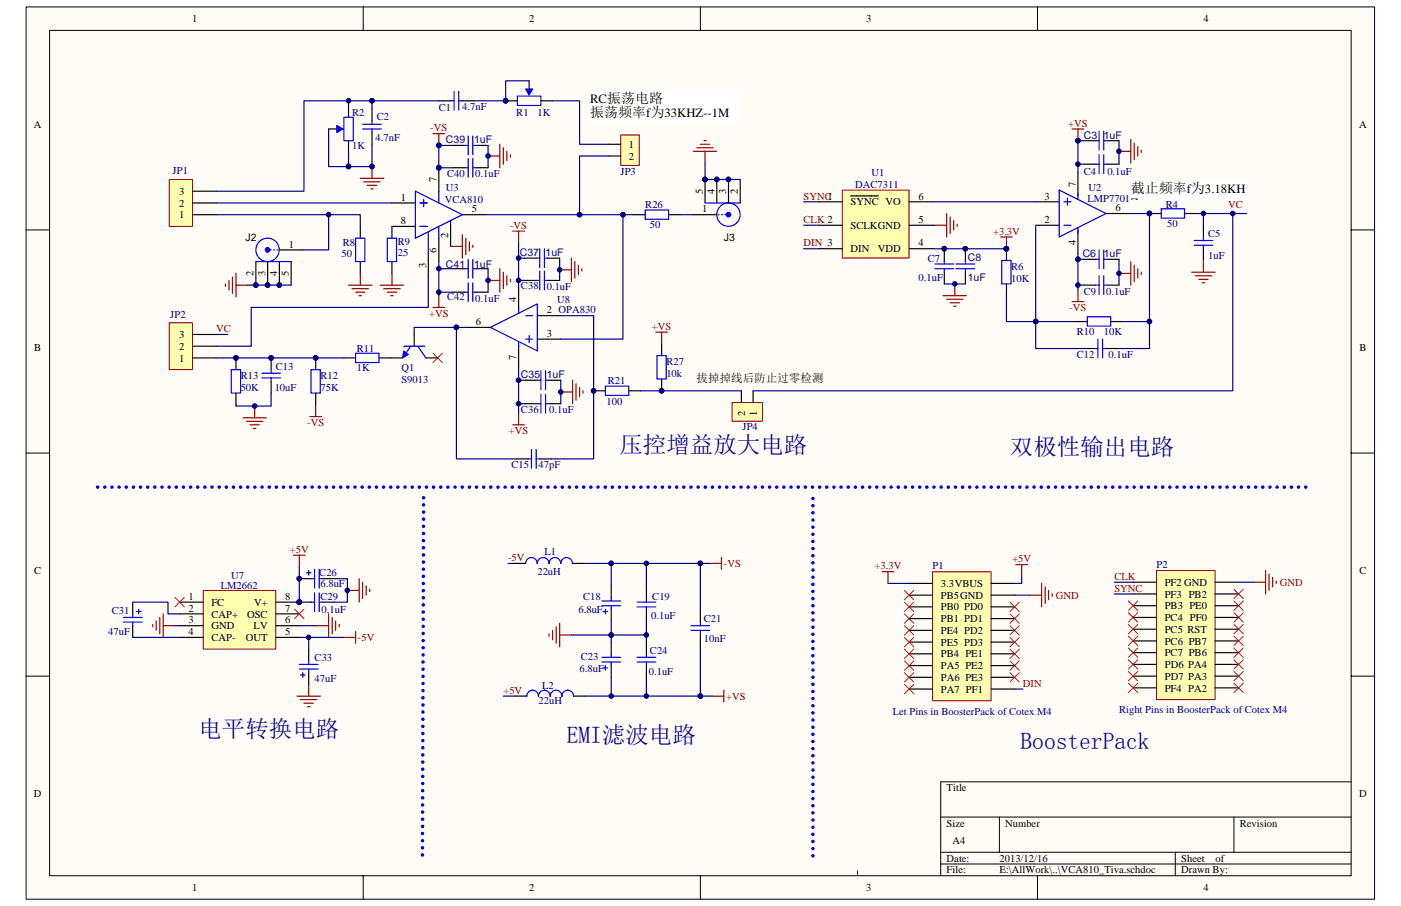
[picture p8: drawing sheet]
<svg xmlns="http://www.w3.org/2000/svg" width="432mm" height="279mm" viewBox="0 0 432 279" stroke-linecap="round" stroke-linejoin="round" font-family="sans-serif">
<path d="M8.1 2.2h415.6v275.1h-415.6z" fill="#fffcf8"/>
<path d="M8 2.1h415.7v275.2h-415.7z" fill="none" stroke="#000" stroke-width=".31"/>
<path d="M15.3 9.4h401.1v260.7h-401.1z" fill="#fffcf8"/>
<g fill="none" stroke="#000" stroke-width=".31">
<path d="M15.3 9.4h401.1v260.7h-401.1zM112 2.1v7.3M215.9 2.1v7.3M319.8 2.1v7.3M8 70.9h7.3M416.5 70.9h7.2M8 139.7h7.3M416.5 139.7h7.2M8 208.5h7.3M416.5 208.5h7.2M289.9 252h126.6M308 252v10.8"/>
<path d="M380.3 252v10.8M416.5 241.1h-126.6v29M112 270.1v7.2M215.9 270.1v7.2M289.9 262.8h126.6M289.9 266.4h126.6M319.8 270.1v7.2M362.2 262.8v7.3"/>
</g>
<path d="M291 76.7v3.6M310.2 76.7v3.6M291 83.9v3.7M310.2 87.6v3.6M331.5 99.2h3.6M342.3 99.2h3.7M106 110.4h3.6M116.8 110.4h3.6M159.1 141.5h3.6M166.3 141.5h3.6M40.9 185.7v3.6M40.9 193v3.6" fill="none" stroke="#000" stroke-width=".36"/>
<g fill="none" stroke="#00f" stroke-width=".36">
<path d="M288.1 81.4h5.8M288.1 82.9h5.8M291 80.3v1.1M291 82.9v1M308.7 80.3h2.9v7.2h-2.9zM335.1 97.7h7.2v2.9h-7.2zM109.6 108.9h7.2v2.9h-7.2zM163.8 138.6v5.8M165.2 138.6v5.8M162.7 141.5h1.1M165.2 141.5h1.1M38 190.4h5.8"/>
<path d="M38 191.9h5.8M40.9 189.3v1.1M40.9 191.9v1.1M42 188.6h1.5M42.7 187.9v1.4"/>
</g>
<g fill="none" stroke="#800000" stroke-width=".36">
<path d="M138.9 76h3.6M142.5 72.4v7.2M143.6 73.4v5.1M144.7 74.5v2.9M145.7 75.6v.7M288.1 69.5h3.7M291.8 65.8v7.3M292.8 66.9v5.1M293.9 68v2.9M295 69.1v.7M308.4 73.1h3.6M310.2 73.1v3.6"/>
<path d="M117.2 87.9h7.2M118.3 89h5M119.4 90.1h2.8M120.4 91.2h.8M120.8 84.3v3.6M90.4 171.2h3.6M92.2 171.2v3.6M47.1 192.6v.7M48.2 191.5v2.9M49.2 190.4v5.1M50.3 189.3v7.3M50.3 193h3.6"/>
<path d="M97.7 193h3.6M101.3 189.3v7.3M102.4 190.4v5.1M103.4 191.5v2.9M104.5 192.6v.7M106 196.6h3.6M109.6 194.8v3.6M91.5 214.7h7.2M92.6 215.8h5.1M93.7 216.9h2.9M94.8 217.9h.7M95.1 211.1v3.6"/>
</g>
<g fill="#000080" stroke="#000080" stroke-width=".31">
<circle cx="310.2" cy="76.7" r=".71"/>
<circle cx="291" cy="76.7" r=".71"/>
</g>
<path d="M62.7 182.1h22.3v18.1h-22.3z" fill="#ffffb0"/>
<path d="M62.6 182.1h22.4v18.1h-22.4z" fill="none" stroke="#800000" stroke-width=".31"/>
<path d="M55.4 185.7h7.2M55.4 189.3h7.2M55.4 193h7.2M55.4 196.6h7.2M85 185.7h7.2M85 189.3h7.2M85 193h7.2M85 196.6h7.2" fill="none" stroke="#000" stroke-width=".36"/>
<circle cx="92.2" cy="185.7" r=".71" fill="#000080" stroke="#000080" stroke-width=".31"/>
<path d="M53.9 184.3l2.9 2.9M56.8 184.3l-2.9 2.9M90.8 187.9l2.9 2.9M93.7 187.9l-2.9 2.9" fill="none" stroke="#f00" stroke-width=".31"/>
<path d="M52.2 99.6h7.1v14.4h-7.1z" fill="#ffffb0"/>
<path d="M52.2 99.5h7.1v14.5h-7.1z" fill="none" stroke="#800000" stroke-width=".31"/>
<path d="M59.4 110.4h7.2M59.4 106.8h7.2M59.4 103.1h7.2M92.2 178.5h3.7M99.5 178.5h3.6M92.2 185.7h3.7M99.5 185.7h3.6" fill="none" stroke="#000" stroke-width=".36"/>
<g fill="#000080" stroke="#000080" stroke-width=".31">
<circle cx="92.2" cy="185.7" r=".71"/>
<circle cx="92.2" cy="178.4" r=".71"/>
<circle cx="107" cy="182.1" r=".71"/>
</g>
<path d="M94.4 176.7h1.5M95.1 175.9v1.5M95.9 178.5h1M96.9 175.6v5.8M98.4 175.6v5.8M98.4 178.5h1.1M95.9 185.7h1M96.9 182.8v5.8M98.4 182.8v5.8M98.4 185.7h1.1" fill="none" stroke="#00f" stroke-width=".36"/>
<path d="M40.9 185.7h10.9v3.6h3.6M40.9 196.6h14.5" fill="none" stroke="#000080" stroke-width=".36"/>
<path d="M110.7 178.5v7.2M111.8 179.6v5M107.1 182.1h3.6M112.8 180.6v2.9M113.9 181.7v.7" fill="none" stroke="#800000" stroke-width=".36"/>
<path d="M52.2 55.4h7.1v14.4h-7.1z" fill="#ffffb0"/>
<path d="M52.2 55.4h7.1v14.4h-7.1z" fill="none" stroke="#800000" stroke-width=".31"/>
<path d="M59.4 59h7.2M59.4 66.2h7.2M59.4 62.6h7.2" fill="none" stroke="#000" stroke-width=".36"/>
<path d="M111 55h7.3M112.1 56.1h5.1M113.2 57.1h2.9M114.3 58.3h.7M114.7 51.4v3.6" fill="none" stroke="#800000" stroke-width=".36"/>
<circle cx="114.6" cy="51.3" r=".7" fill="#000080" stroke="#000080" stroke-width=".31"/>
<path d="M225.7 124.2h9.3v5.7h-9.3z" fill="#ffffb0"/>
<path d="M225.6 124.2h9.4v5.7h-9.4z" fill="none" stroke="#800000" stroke-width=".31"/>
<g fill="none" stroke="#000" stroke-width=".36">
<path d="M111 69.8v3.6M120.8 69.8v3.6M354.3 65.8h3.6M365.1 65.8h3.6M370.9 69.5v3.6M370.9 76.7v3.6M111 80.7v3.6M120.8 80.7v3.6M228.5 120.5v3.6M232.1 120.5v3.6M158.4 173.8h3.6M176.5 173.8h3.6"/>
<path d="M188.4 180.6v3.7M188.4 187.9v3.6M188.4 198v3.6M199.2 181v3.6M199.2 188.2v3.7M199.2 198v3.6M215.9 188.2v3.7M215.9 195.5v3.6M158.8 214.7h3.6M176.8 214.7h3.6M188.4 205.3v3.6M199.2 205.3v3.6"/>
</g>
<g fill="none" stroke="#00f" stroke-width=".36">
<path d="M109.6 73.4h2.9v7.3h-2.9zM119.4 73.4h2.8v7.3h-2.8zM357.9 64.4h7.2v2.9h-7.2zM368 74.2h5.8M368 75.6h5.8M370.9 73.1v1.1M370.9 75.6v1.1M162 173.8a1.78 1.78 0 0 1 1.8-1.9l.9 .3a1.81 1.81 0 0 1 .9 1.6 1.8 1.8 0 0 1 1.8-1.9l.9 .3a1.81 1.81 0 0 1 .9 1.6 1.79 1.79 0 0 1 1.8-1.9 1.79 1.79 0 0 1 1.8 1.9 1.79 1.79 0 0 1 1.9-1.9h-.1a1.81 1.81 0 0 1 1.8 1.9M185.5 186.8h5.8M185.5 185.3h5.8M185.9 188.6h1.4M186.6 187.9v1.4"/>
<path d="M188.4 184.3v1M188.4 186.8v1.1M196.3 185.7h5.8M196.3 187.2h5.8M199.2 184.6v1.1M199.2 187.2v1M213 193h5.7M213 194.4h5.7M215.9 191.9v1.1M215.9 194.4v1.1M173.2 214.7a1.79 1.79 0 0 0-1.8-1.8 1.79 1.79 0 0 0-1.8 1.8 1.82 1.82 0 0 0-1.8-1.8 1.8 1.8 0 0 0-1.8 1.8h-.1a1.82 1.82 0 0 0-1.7-1.8 1.79 1.79 0 0 0-1.8 1.8M176.8 214.7a1.81 1.81 0 0 0-1.8-1.8 1.8 1.8 0 0 0-1.8 1.8"/>
<path d="M185.5 204.2h5.8M185.5 202.7h5.8M185.9 206h1.4M186.6 205.3v1.4M188.4 201.6v1.1M188.4 204.2v1.1M196.3 202.7h5.8M196.3 204.2h5.8M199.2 201.6v1.1M199.2 204.2v1.1"/>
</g>
<g fill="none" stroke="#800000" stroke-width=".36">
<path d="M330.4 39.8h3.7M332.2 39.8v3.6M133.5 41.2h3.6M135.3 41.2v3.7M107.4 87.9h7.3M108.5 89h5.1M109.6 90.1h2.9M110.7 91.2h.7M111 84.3v3.6M133.5 94.8h3.6M135.3 91.2v3.6M290.7 91.2h7.2"/>
<path d="M291.8 92.3h5M292.8 93.4h2.9M293.9 94.4h.7M294.3 87.6v3.6M367.3 83.9h7.2M368.4 85h5M369.5 86.1h2.9M370.5 87.2h.8M370.9 80.3v3.6M218.7 173.8h3.7M222.4 171.9v3.7M169.2 195.5v.7"/>
<path d="M170.3 194.4v2.9M171.4 193.3v5.1M172.5 192.2v7.3M172.5 195.8h3.6M219.5 214.7h3.6M223.1 212.9v3.6"/>
</g>
<path d="M247.7 62.2h4.7M247.7 69.5h4.7M247.7 76.7h4.7M66.6 103.1h3.6" fill="none" stroke="#000080" stroke-width=".36"/>
<g fill="#000080" stroke="#000080" stroke-width=".31">
<circle cx="354.3" cy="65.8" r=".7"/>
<circle cx="135.2" cy="44.8" r=".71"/>
<circle cx="294.3" cy="87.6" r=".71"/>
<circle cx="332.2" cy="43.4" r=".71"/>
</g>
<path d="M130.6 153.5l-.4 112.2M250.5 263.9v-112.2" fill="none" stroke="#00f" stroke-width="1.1" stroke-dasharray="0 2.2"/>
<path d="M259.6 58.7h20.6v20.9h-20.6z" fill="#ffffb0"/>
<path d="M259.6 58.6h20.6v21h-20.6z" fill="none" stroke="#800000" stroke-width=".31"/>
<g fill="none" stroke="#000" stroke-width=".36">
<path d="M135.3 51.7v7.3M334.1 50.6h3.6M341.3 50.6h3.6M120.8 69.8h7.2M120.8 62.6h7.2M132 78.2v7.2M135.3 73.4v7.3M138.9 68.7v7.3M142.5 66.2h7.2M252.4 62.2h7.2M252.4 69.5h7.2M252.4 76.7h7.2"/>
<path d="M262.1 60.4h8.6M280.2 62.2h7.2M280.2 69.5h7.2M280.2 76.7h7.2M334.1 87.9h3.6M341.3 87.9h3.6M95.1 200.2v3.6M95.1 207.4v3.7"/>
</g>
<path d="M344.9 80v7.9M95.1 196.6v3.6" fill="none" stroke="#000080" stroke-width=".36"/>
<g fill="#000080" stroke="#000080" stroke-width=".31">
<circle cx="95.1" cy="196.5" r=".71"/>
<circle cx="344.9" cy="46.6" r=".7"/>
<circle cx="344.9" cy="84.3" r=".7"/>
<circle cx="135.2" cy="51.7" r=".71"/>
</g>
<g fill="none" stroke="#00f" stroke-width=".36">
<path d="M128 59l14.5 7.2-14.5 7.2zM135.3 59v3.6M337.7 50.6h1.1M338.8 47.7v5.8M340.2 50.6h1.1M340.2 47.7v5.8M129.5 69.8h2.1M129.5 62.6h2.1M130.6 61.5v2.2M132 71.6v6.6M135.3 69.8v3.6M138.9 68v.7"/>
<path d="M337.7 87.9h1.1M338.8 85v5.8M340.2 87.9h1.1M340.2 85v5.8M92.2 206.3h5.8M92.2 204.9h5.8M92.6 208.2h1.4M93.3 207.4v1.5M95.1 203.8v1.1M95.1 206.3v1.1"/>
</g>
<g fill="none" stroke="#800000" stroke-width=".36">
<path d="M213.7 46.7h7.2M214.8 45.6h5M215.9 44.5h2.8M216.9 43.4h.8M217.3 46.7v3.6M344.9 46.7h3.6M348.5 43v7.3M349.6 44.1v5.1M350.7 45.2v2.9M351.7 46.3v.7M69.5 87.6v.7M70.6 86.5v2.9"/>
<path d="M71.6 85.4v5.1M72.7 84.3v7.2M72.7 87.9h3.6M330.4 93h3.7M332.2 89.4v3.6M344.9 84.3h3.6M348.5 80.7v7.2M349.6 81.8v5M350.7 82.9v2.9M351.7 83.9v.8"/>
</g>
<path d="M181.9 28.2h45.5v9.4h-45.5z" fill="#fff"/>
<path d="M181.9 28.2h45.5v9.4h-45.5z" fill="none" stroke="#fff" stroke-width=".31"/>
<path d="M348.6 56.1h36v5.4h-36z" fill="#fff"/>
<path d="M348.5 56.1h36.1v5.4h-36.1z" fill="none" stroke="#fff" stroke-width=".31"/>
<g fill="none" stroke="#800000" stroke-width=".36">
<path d="M150.4 48.1h3.7M154.1 44.5v7.2M155.1 45.6v5M156.2 46.7v2.9M157.3 47.7v.8M158 71.3h3.6M159.8 71.3v3.6M176.1 79.6v7.2M172.5 83.2h3.6M177.2 80.7v5.1M178.3 81.8v2.9M179.3 82.9v.7"/>
<path d="M176.5 117.3v7.2M177.5 118.3v5.1M178.6 119.4v2.9M158 131h3.6M159.8 127.4v3.6M172.8 120.9h3.7M179.7 120.5v.7"/>
</g>
<g fill="none" stroke="#000" stroke-width=".36">
<path d="M114.7 33.6v3.6M135.3 31.1h3.6M142.5 31.1h3.6M114.7 40.9v3.6M139.6 51.7h3.6M139.6 44.9h3.6M146.8 51.7h3.6M146.8 44.9h3.6M217.3 55.4v7.2M220.9 55.4v7.2M224.5 55.4v7.2M228.1 55.4v7.2"/>
<path d="M332.2 53.2v7.2M334.1 43.4h3.6M341.3 43.4h3.6M86.1 77.1h7.2M161.6 79.6h3.6M168.9 79.6h3.6M195.3 66.2h3.6M206.1 66.2h3.6M213.7 66.2h7.2M297.5 76.7v3.6M319.2 62.2h7.3M319.2 69.5h7.3"/>
<path d="M332.2 70.9v7.3M334.1 80h3.6M340.9 65.8h7.2M341.3 80h3.6M78.9 80.7v7.2M82.5 80.7v7.2M86.1 80.7v7.2M89.7 80.7v7.2M139.6 90.1h3.6M139.6 82.9h3.6M146.8 90.1h3.6M146.8 82.9h3.6"/>
<path d="M161.6 86.5h3.6M168.9 86.5h3.6M297.5 83.9v3.7M162 117.3h3.6M169.2 117.3h3.6M203.9 106v3.7M203.9 116.9v3.6M333.7 107.5h3.6M340.9 107.5h3.6M162 124.5h3.6M169.2 124.5h3.6M183 120.5h3.6"/>
<path d="M193.8 120.5h3.6"/>
</g>
<g fill="none" stroke="#00f" stroke-width=".36">
<path d="M111.8 38.3h5.7M111.8 39.8h5.7M114.7 37.2v1.1M114.7 39.8v1.1M138.9 31.1h1.1M140 28.2v5.8M141.4 31.1h1.1M141.4 28.2v5.8M143.2 44.9h1.1M143.2 51.7h1.1M144.3 42v5.7M144.3 48.8v5.8"/>
<path d="M145.7 44.9h1.1M145.7 42v5.7M145.7 48.8v5.8M145.7 51.7h1.1M326.5 58.6l14.4 7.2-14.4 7.3zM332.2 59.7v1.8M337.7 43.4h1.1M338.8 40.5v5.8M340.2 43.4h1.1M340.2 40.5v5.8M83.2 77.1h.4M84.3 77.1h.4"/>
<path d="M85.4 77.1h.3M144.3 80v5.8M145.7 80v5.8M165.2 79.6h1.1M166.3 76.7v5.8M167.8 79.6h1.1M167.8 76.7v5.8M198.9 64.8h7.2v2.8h-7.2zM217.3 62.6h10.8M221.3 66.2h.3M222.4 66.2h.3M223.4 66.2h.4"/>
<path d="M327.9 69.5h2.2M327.9 62.2h2.2M329 61.1v2.2M332.2 70.2v1.8M337.7 80h1.1M338.8 77.1v5.8M340.2 80h1.1M340.2 77.1v5.8M78.9 80.7h10.8M143.2 82.9h1.1M143.2 90.1h1.1M144.3 87.2v5.8"/>
<path d="M145.7 82.9h1.1M145.7 87.2v5.8M145.7 90.1h1.1M165.2 86.5h1.1M166.3 83.6v5.8M167.8 83.6v5.8M167.8 86.5h1.1M294.6 82.9h5.8M294.6 81.4h5.8M297.5 80.3v1.1M297.5 82.9v1M165.6 117.3h1.1"/>
<path d="M166.7 114.4v5.8M168.1 117.3h1.1M168.1 114.4v5.8M186.6 119.1h7.2v2.8h-7.2zM202.5 109.7h2.8v7.2h-2.8zM337.3 107.5h1.1M338.4 104.6v5.8M339.8 107.5h1.1M339.8 104.6v5.8M165.6 124.5h1.1M166.7 121.6v5.8M168.1 121.6v5.8"/>
<path d="M168.1 124.5h1.1"/>
<circle cx="82.5" cy="77.1" r="3.6"/>
<circle cx="224.5" cy="66.2" r="3.6"/>
</g>
<g fill="#000080" stroke="#000080" stroke-width=".31">
<circle cx="172.8" cy="120.9" r=".7"/>
<circle cx="172.5" cy="83.2" r=".7"/>
<circle cx="150.4" cy="48.1" r=".71"/>
<circle cx="135.2" cy="51.7" r=".71"/>
<circle cx="135.2" cy="44.8" r=".71"/>
<circle cx="135.2" cy="82.8" r=".7"/>
<circle cx="135.2" cy="90.1" r=".71"/>
<circle cx="182.9" cy="120.5" r=".7"/>
<circle cx="203.9" cy="120.5" r=".71"/>
<circle cx="297.5" cy="76.7" r=".7"/>
<circle cx="224.5" cy="55.3" r=".7"/>
<circle cx="220.9" cy="55.3" r=".7"/>
<circle cx="217.3" cy="55.3" r=".7"/>
<circle cx="78.9" cy="87.9" r=".71"/>
<circle cx="82.5" cy="87.9" r=".71"/>
<circle cx="86.1" cy="87.9" r=".7"/>
<circle cx="332.2" cy="50.6" r=".71"/>
<circle cx="159.8" cy="86.5" r=".71"/>
<circle cx="199.2" cy="173.7" r=".7"/>
<circle cx="188.4" cy="214.7" r=".71"/>
<circle cx="199.2" cy="214.7" r=".71"/>
<circle cx="188.4" cy="173.7" r=".7"/>
</g>
<g fill="none" stroke="#000080" stroke-width=".36">
<path d="M139.6 44.9h-4.3v6.8h4.3M150.4 44.9v6.8M217.3 50.3v5.1h10.8M332.2 50.6h1.9M344.9 43.4v7.2M172.5 79.6v6.9M209.7 66.2h4M319.2 69.8v37.7h14.5M135.3 82.9h4.3M135.3 80.7v10.5M135.3 90.1h4.3M159.8 86.5h1.8"/>
<path d="M291 87.6h6.5M172.8 117.3v7.2M103.1 178.5h4v7.2h-4M156.6 173.8h1.8M180.1 173.8h8.3M199.2 173.8v7.2M53.9 193h1.5M92.2 196.6h13.8M188.4 191.5v6.5M199.2 191.9v6.1M155.1 214.7h3.6M188.4 208.9v5.8"/>
<path d="M199.2 208.9v5.8"/>
</g>
<g fill="#00f" stroke="#00f" stroke-width=".36">
<circle cx="224.5" cy="66.2" r=".7"/>
<circle cx="82.5" cy="77.1" r=".71"/>
</g>
<path d="M30.1 150.2h374.1" fill="none" stroke="#00f" stroke-width="1.1" stroke-dasharray="0 2.2"/>
<path d="M264.3 268.6v1.5" fill="none" stroke="#000080" stroke-width=".31" stroke-dasharray="1 1 1 1 1 1 1 1"/>
<path d="M264.3 268.6v1.5" fill="none" stroke="#00f" stroke-width=".31" stroke-dasharray="1 1 1 1 1 1 1 1"/>
<path d="M191.3 41.6h5.7v9.4h-5.7z" fill="#ffffb0"/>
<path d="M191.3 41.6h5.7v9.4h-5.7z" fill="none" stroke="#800000" stroke-width=".31"/>
<g fill="none" stroke="#000" stroke-width=".36">
<path d="M101.3 39.8h3.6M107.4 32.5v3.7M155.9 31.1h3.6M163.1 24.9v3.7M166.7 31.1h3.6M107.4 43.4v3.6M187.7 44.5h3.6M187.7 48.1h3.6M159.8 88.7v7.2M165.6 97.3h7.2M120.4 110.4h3.7M127.7 103.1v3.7"/>
<path d="M131.3 110.4h3.6M143.9 101h7.3M159.8 106.4v7.2M165.6 104.6h7.2"/>
</g>
<path d="M150.4 86.5h3.7M154.1 82.9v7.2M155.1 83.9v5.1M156.2 85v2.9M157.3 86.1v.7M202.1 102.4h3.6M203.9 102.4v3.6" fill="none" stroke="#800000" stroke-width=".36"/>
<path d="M101.3 39.8v11.6h6.1v-4.4M163.1 24.9h-7.2v6.2h-9.8M114.7 44.5v6.9h-7.3M159.8 74.9v13.8M159.8 79.6h1.8M150.4 82.9v7.2M172.8 97.3h10.2v44.2h-13.1M215.9 173.8h-27.5v6.8M218.7 173.8h-2.8v14.4M215.9 199.1v15.6h3.6M180.4 214.7h35.5" fill="none" stroke="#000080" stroke-width=".36"/>
<g fill="#000080" stroke="#000080" stroke-width=".31">
<circle cx="188.4" cy="173.7" r=".7"/>
<circle cx="215.8" cy="173.7" r=".7"/>
<circle cx="215.8" cy="214.7" r=".7"/>
<circle cx="155.8" cy="31.1" r=".71"/>
<circle cx="107.4" cy="51.3" r=".71"/>
<circle cx="114.6" cy="51.3" r=".7"/>
<circle cx="150.4" cy="86.5" r=".71"/>
<circle cx="159.8" cy="79.6" r=".7"/>
</g>
<path d="M133.5 108.9l2.8 2.9M136.3 108.9l-2.8 2.9" fill="none" stroke="#f00" stroke-width=".31"/>
<path d="M106 36.2h2.9v7.2h-2.9zM159.5 29.6h7.2v2.9h-7.2zM159.8 94.8v1.8M162 97.3h2.2M124.4 106.8h6.5M126.6 106.8l-2.5 3.6M128.8 106.8l2.5 3.6M151.2 101l14.4-7.3v14.5zM159.8 105.3v1.8M162 104.6h2.2M163.1 103.5v2.2" fill="none" stroke="#00f" stroke-width=".36"/>
<g fill="#00f" stroke="#00f" stroke-width=".36">
<path d="M162 27.5h2.2l-1.1 1.8z"/>
<path d="M103.8 38.7l1.8 1.1-1.8 1.1z"/>
</g>
<path d="M124.4 108.2l1.5 1.1-1.8 1.1z" fill="#00f" stroke="#00f" stroke-width=".31"/>
<path d="M287.5 176.3h18v39.8h-18z" fill="#ffffb0"/>
<path d="M287.4 176.3h18.1v39.8h-18.1z" fill="none" stroke="#800000" stroke-width=".31"/>
<g fill="none" stroke="#000" stroke-width=".36">
<path d="M280.2 179.9h7.2M305.5 179.9h7.2M280.2 183.5h7.2M280.2 187.2h7.2M280.2 190.8h7.2M280.2 194.4h7.2M280.2 198h7.2M305.5 183.5h7.2M305.5 187.2h7.2M305.5 190.8h7.2M305.5 194.4h7.2M305.5 198h7.2"/>
<path d="M280.2 201.6h7.2M280.2 205.3h7.2M280.2 208.9h7.2M280.2 212.5h7.2M305.5 201.6h7.2M305.5 205.3h7.2M305.5 208.9h7.2M305.5 212.5h7.2"/>
</g>
<path d="M356.5 176h18v39.8h-18z" fill="#ffffb0"/>
<path d="M356.5 175.9h18v39.9h-18z" fill="none" stroke="#800000" stroke-width=".31"/>
<g fill="none" stroke="#000" stroke-width=".36">
<path d="M72.7 110.4v3.6M83.6 110.4v3.6M83.6 117.6v3.6M97.3 110.4v3.6M72.7 121.2v3.7M97.3 121.2v3.7M349.2 179.6h7.2M374.5 179.6h7.3M349.2 183.2h7.2M349.2 186.8h7.2M349.2 190.4h7.2M349.2 194h7.2"/>
<path d="M349.2 197.7h7.2M374.5 183.2h7.3M374.5 186.8h7.3M374.5 190.4h7.3M374.5 194h7.3M374.5 197.7h7.3M349.2 201.3h7.2M349.2 204.9h7.2M349.2 208.5h7.2M349.2 212.1h7.2M374.5 201.3h7.3M374.5 204.9h7.3"/>
<path d="M374.5 208.5h7.3M374.5 212.1h7.3"/>
</g>
<g fill="none" stroke="#800000" stroke-width=".36">
<path d="M74.9 128.9h7.2M76 129.9h5M77.1 131h2.9M78.1 132.1h.8M78.5 125.2v3.7M95.5 128.5h3.6M97.3 124.9v3.6M271.9 176.3h3.6M273.7 176.3v3.6M313.1 174.1h3.6M314.9 174.1v3.6M321 179.9v7.3"/>
<path d="M386.4 179.6h3.7M390.1 175.9v7.3M391.1 177v5.1M392.2 178.1v2.9M393.3 179.2v.7M317.4 183.5h3.6M322.1 181v5.1M323.2 182.1v2.9M324.3 183.2v.7"/>
</g>
<g fill="none" stroke="#000080" stroke-width=".36">
<path d="M107.4 31.1v1.4M114.7 33.6v-2.5h-21v27.9h-27.1M114.7 31.1h20.6M170.3 31.1h8.3v13.4h9.1M187.7 48.1h-9.1v18.1h13.4v38.4h-19.2M334.1 43.4h-1.9v9.8M66.6 66.2h44.4v3.6M66.6 62.6h54.2M101.3 66.2v10.9h-8M149.7 66.2h28.9M192 66.2h3.3M287.4 62.2h31.8"/>
<path d="M287.4 76.7h22.8M287.4 69.5h.7M332.2 78.2v1.8M334.1 80h-1.9v9.4M348.1 65.8h6.2v33.4M368.7 65.8h15.6M370.9 65.8v3.7M379.9 65.8v54.7h-147.8M76.3 87.9h13.4M132 85.4v9.4h-54.6v12h-10.8M310.2 91.2v8h21.3M332.2 87.9h1.9"/>
<path d="M346 99.2h8.3v8.3h-9.8M66.6 110.4h39.4M140.7 101h-13v2.1M143.9 101h-3.2v40.5h18.4M159.8 117.3h2.2M159.8 113.6v13.8M83.6 121.2v4h-10.9v-.3M159.8 124.5h2.2M197.4 120.5h31.1M92.2 174.8v10.9M273.7 179.9h6.5M314.9 177.7v2.2h-2.2"/>
<path d="M343.5 179.6h5.7M381.8 179.6h4.6M92.2 193h5.5M176.1 195.8h23.1M312.7 183.5h4.7M343.5 183.2h5.7M312.7 212.5h2.6"/>
</g>
<g fill="none" stroke="#f00" stroke-width=".31">
<path d="M278.7 182.1l2.9 2.9M278.7 185.7l2.9 2.9M278.7 189.3l2.9 2.9M278.7 193l2.9 2.8M278.7 196.6l2.9 2.9M281.6 182.1l-2.9 2.9M281.6 185.7l-2.9 2.9M281.6 189.3l-2.9 2.9M281.6 193l-2.9 2.8M281.6 196.6l-2.9 2.9M311.3 185.7l2.9 2.9M311.3 189.3l2.9 2.9"/>
<path d="M311.3 193l2.9 2.8M311.3 196.6l2.9 2.9M314.2 185.7l-2.9 2.9M314.2 189.3l-2.9 2.9M314.2 193l-2.9 2.8M314.2 196.6l-2.9 2.9M347.8 185.3l2.9 2.9M347.8 189l2.9 2.9M347.8 192.6l2.9 2.9M347.8 196.2l2.9 2.9M347.8 199.8l2.9 2.9M350.7 185.3l-2.9 2.9"/>
<path d="M350.7 189l-2.9 2.9M350.7 192.6l-2.9 2.9M350.7 196.2l-2.9 2.9M350.7 199.8l-2.9 2.9M380.3 181.7l2.9 2.9M380.3 189l2.9 2.9M380.3 185.3l2.9 2.9M380.3 192.6l2.9 2.9M380.3 196.2l2.9 2.9M380.3 199.8l2.9 2.9M383.2 181.7l-2.9 2.9M383.2 189l-2.9 2.9"/>
<path d="M383.2 185.3l-2.9 2.9M383.2 192.6l-2.9 2.9M383.2 196.2l-2.9 2.9M383.2 199.8l-2.9 2.9M278.7 200.2l2.9 2.9M278.7 203.8l2.9 2.9M278.7 207.4l2.9 2.9M278.7 211.1l2.9 2.9M281.6 200.2l-2.9 2.9M281.6 203.8l-2.9 2.9M281.6 207.4l-2.9 2.9M281.6 211.1l-2.9 2.9"/>
<path d="M311.3 200.2l2.9 2.9M311.3 203.8l2.9 2.9M311.3 207.4l2.9 2.9M314.2 200.2l-2.9 2.9M314.2 203.8l-2.9 2.9M314.2 207.4l-2.9 2.9M347.8 203.5l2.9 2.8M347.8 207.1l2.9 2.9M347.8 210.7l2.9 2.9M350.7 203.5l-2.9 2.8M350.7 207.1l-2.9 2.9M350.7 210.7l-2.9 2.9"/>
<path d="M380.3 203.5l2.9 2.8M380.3 207.1l2.9 2.9M380.3 210.7l2.9 2.9M383.2 203.5l-2.9 2.8M383.2 207.1l-2.9 2.9M383.2 210.7l-2.9 2.9"/>
</g>
<g fill="#000080" stroke="#000080" stroke-width=".31">
<circle cx="101.3" cy="66.2" r=".7"/>
<circle cx="107.4" cy="31.1" r=".71"/>
<circle cx="114.6" cy="31.1" r=".7"/>
<circle cx="140.7" cy="101" r=".71"/>
<circle cx="159.8" cy="117.3" r=".71"/>
<circle cx="159.8" cy="124.5" r=".71"/>
<circle cx="178.6" cy="66.2" r=".71"/>
<circle cx="192" cy="66.2" r=".7"/>
<circle cx="379.9" cy="65.8" r=".7"/>
<circle cx="332.2" cy="87.9" r=".71"/>
<circle cx="332.2" cy="80" r=".71"/>
<circle cx="319.2" cy="99.1" r=".7"/>
<circle cx="310.2" cy="76.7" r=".71"/>
<circle cx="354.3" cy="99.1" r=".7"/>
<circle cx="354.3" cy="65.8" r=".7"/>
<circle cx="370.9" cy="65.8" r=".7"/>
<circle cx="332.2" cy="43.4" r=".71"/>
<circle cx="92.2" cy="185.7" r=".71"/>
<circle cx="83.6" cy="110.4" r=".71"/>
<circle cx="72.7" cy="110.4" r=".7"/>
<circle cx="97.3" cy="110.4" r=".71"/>
<circle cx="78.5" cy="125.2" r=".71"/>
<circle cx="188.4" cy="195.8" r=".71"/>
<circle cx="199.2" cy="195.8" r=".71"/>
</g>
<path d="M71.3 114h2.8v7.2h-2.8zM80.7 115.1h5.8M80.7 116.5h5.8M83.6 114v1.1M83.6 116.5v1.1M95.9 114h2.8v7.2h-2.8z" fill="none" stroke="#00f" stroke-width=".36"/>
<g font-size="7.2" fill="#000080">
<text x="190.9" y="139.8">压控增益放大电路</text>
<text x="311.3" y="140.2">双极性输出电路</text>
<text x="61.2" y="227.4">电平转换电路</text>
<text x="174.7" y="229.2">EMI滤波电路</text>
<text x="314.5" y="231">BoosterPack</text>
</g>
<g font-size="4.3">
<text x="181.9" y="36">振荡频率f为33KHZ--1M</text>
<text x="348.5" y="59.6">截止频率f为3.18KH</text>
</g>
<g font-size="3.9">
<text x="181.9" y="31.7">RC振荡电路</text>
<text x="348.5" y="63.9">Z</text>
</g>
<text font-size="3.6" x="214.7" y="117.7">拔掉掉线后防止过零检测</text>
<g font-size="3.3">
<text x="59.2" y="6.9">1</text>
<text x="163.1" y="6.9">2</text>
<text x="267" y="6.9">3</text>
<text x="370.9" y="6.9">4</text>
<text x="10.5" y="39.4">A</text>
<text x="418.9" y="39.4">A</text>
<text x="193.8" y="45.6">1</text>
<text x="193.8" y="49.2">2</text>
<text x="134.6" y="56.1" transform="rotate(-90 134.6 56.1)">7</text>
<text x="216.6" y="59.7" transform="rotate(-90 216.6 59.7)">5</text>
<text x="220.2" y="59.7" transform="rotate(-90 220.2 59.7)">4</text>
<text x="223.8" y="59.7" transform="rotate(-90 223.8 59.7)">3</text>
<text x="227.5" y="59.7" transform="rotate(-90 227.5 59.7)">2</text>
<text x="331.5" y="57.5" transform="rotate(-90 331.5 57.5)">7</text>
<text x="55.2" y="63.7">2</text>
<text x="55.2" y="60.1">3</text>
<text x="123.5" y="61.9">1</text>
<text x="145.4" y="65.5">5</text>
<text x="216.4" y="65.5">1</text>
<text x="262.1" y="63.3">SYNC VO</text>
<text x="283.1" y="61.5">6</text>
<text x="321.9" y="61.5">3</text>
<text x="343.8" y="65.2">6</text>
<text x="55.2" y="67.3">1</text>
<text x="123.5" y="69.1">8</text>
<text x="262.1" y="70.6">SCLKGND</text>
<text x="283.1" y="68.8">5</text>
<text x="321.9" y="68.8">2</text>
<text x="89" y="76.4">1</text>
<text x="134.6" y="78" transform="rotate(-90 134.6 78)">6</text>
<text x="138.2" y="73.3" transform="rotate(-90 138.2 73.3)">2</text>
<text x="262.1" y="77.8">DIN</text>
<text x="270.6" y="77.8">VDD</text>
<text x="283.1" y="76">4</text>
<text x="331.5" y="75.5" transform="rotate(-90 331.5 75.5)">4</text>
<text x="131.3" y="82.7" transform="rotate(-90 131.3 82.7)">3</text>
<text x="78.2" y="85.2" transform="rotate(-90 78.2 85.2)">2</text>
<text x="81.8" y="85.2" transform="rotate(-90 81.8 85.2)">3</text>
<text x="85.4" y="85.2" transform="rotate(-90 85.4 85.2)">4</text>
<text x="89" y="85.2" transform="rotate(-90 89 85.2)">5</text>
<text x="159.1" y="93" transform="rotate(-90 159.1 93)">4</text>
<text x="146.6" y="100.3">6</text>
<text x="168.5" y="96.6">2 OPA830</text>
<text x="55.2" y="107.9">2</text>
<text x="55.2" y="104.3">3</text>
<text x="168.5" y="103.9">3</text>
<text x="10.6" y="108.2">B</text>
<text x="55.2" y="111.5">1</text>
<text x="159.1" y="110.9" transform="rotate(-90 159.1 110.9)">7</text>
<text x="419" y="108.2">B</text>
<text x="229.6" y="128.3" transform="rotate(-90 229.6 128.3)">2</text>
<text x="233.2" y="128.3" transform="rotate(-90 233.2 128.3)">1</text>
<text x="10.6" y="177">C</text>
<text x="419" y="177">C</text>
<text x="58.1" y="185">1</text>
<text x="87.9" y="185">8</text>
<text x="290" y="181">3.3VBUS</text>
<text x="290" y="184.6">PB5GND</text>
<text x="359" y="180.7">PF2 GND</text>
<text x="359" y="184.3">PF3 PB2</text>
<text x="58.1" y="188.6">2</text>
<text x="65.2" y="186.8">FC</text>
<text x="65.2" y="190.4">CAP+</text>
<text x="76.2" y="190.4">OSC</text>
<text x="78.3" y="186.8">V+</text>
<text x="87.9" y="188.6">7</text>
<text x="290" y="188.3">PB0 PD0</text>
<text x="290" y="191.9">PB1 PD1</text>
<text x="359" y="187.9">PB3 PE0</text>
<text x="359" y="191.5">PC4 PF0</text>
<text x="58.1" y="192.3">3</text>
<text x="58.1" y="195.9">4</text>
<text x="65.2" y="194.1">GND</text>
<text x="65.2" y="197.7">CAP-</text>
<text x="75.8" y="197.7">OUT</text>
<text x="78.1" y="194.1">LV</text>
<text x="87.9" y="192.3">6</text>
<text x="87.9" y="195.9">5</text>
<text x="290" y="195.5">PE4 PD2</text>
<text x="359" y="195.1">PC5 RST</text>
<text x="290" y="199.1">PE5 PD3</text>
<text x="290" y="202.8">PB4 PE1</text>
<text x="359" y="198.8">PC6 PB7</text>
<text x="359" y="202.4">PC7 PB6</text>
<text x="290" y="206.4">PA5 PE2</text>
<text x="290" y="210">PA6 PE3</text>
<text x="359" y="206">PD6 PA4</text>
<text x="359" y="209.6">PD7 PA3</text>
<text x="290" y="213.6">PA7 PF1</text>
<text x="359" y="213.3">PF4 PA2</text>
<text x="10.5" y="245.8">D</text>
<text x="291.8" y="244">Title</text>
<text x="418.9" y="245.8">D</text>
<text x="291.8" y="254.9">Size</text>
<text x="309.8" y="254.9">Number</text>
<text x="382.1" y="254.9">Revision</text>
<text x="293.6" y="260.3">A4</text>
<text x="291.8" y="265.7">Date:</text>
<text x="291.8" y="269.4">File:</text>
<text x="308" y="265.7">2013/12/16</text>
<text x="308" y="269.4">E:\AllWork\..\VCA810_Tiva.schdoc</text>
<text x="364" y="269.4">Drawn By:</text>
<text x="364.1" y="265.7">Sheet</text>
<text x="374.6" y="265.7">of</text>
<text x="59.2" y="274.8">1</text>
<text x="163.1" y="274.8">2</text>
<text x="267" y="274.8">3</text>
<text x="370.9" y="274.8">4</text>
</g>
<g font-size="3.3" fill="#000080">
<text x="108.5" y="35.8">R2</text>
<text x="135.3" y="34.4">C1</text>
<text x="142.5" y="34">4.7nF</text>
<text x="159.1" y="35.8">R1</text>
<text x="165.6" y="35.8">1K</text>
<text x="116.1" y="36.9">C2</text>
<text x="108.5" y="46">1K</text>
<text x="115.7" y="43.4">4.7nF</text>
<text x="53.2" y="53.6">JP1</text>
<text x="191.3" y="53.9">JP3</text>
<text x="334.1" y="53.9">C4</text>
<text x="341.3" y="53.9">0.1uF</text>
<text x="137.4" y="59">U3</text>
<text x="137.8" y="54.7">C40</text>
<text x="146.5" y="54.7">0.1uF</text>
<text x="263.6" y="57.9">DAC7311</text>
<text x="268.6" y="54.3">U1</text>
<text x="335.5" y="59">U2</text>
<text x="137.1" y="62.6">VCA810</text>
<text x="198.9" y="64.1">R26</text>
<text x="335.1" y="62.3">LMP7701</text>
<text x="359.3" y="64.1">R4</text>
<text x="200.3" y="70.2">50</text>
<text x="359.7" y="69.8">50</text>
<text x="105.6" y="76">R8</text>
<text x="122.6" y="75.6">R9</text>
<text x="372.4" y="73.1">C5</text>
<text x="105.3" y="79.3">50</text>
<text x="122.6" y="78.9">25</text>
<text x="286" y="80.7">C7</text>
<text x="311.6" y="83.2">R6</text>
<text x="372.4" y="80">1uF</text>
<text x="160.6" y="89">C38</text>
<text x="168.5" y="89.4">0.1uF</text>
<text x="283.1" y="86.5">0.1uF</text>
<text x="311.6" y="86.9">10K</text>
<text x="137.8" y="92.7">C42</text>
<text x="146.5" y="93">0.1uF</text>
<text x="171.8" y="93.4">U8</text>
<text x="334.1" y="90.9">C9</text>
<text x="340.9" y="90.9">0.1uF</text>
<text x="52.5" y="98.1">JP2</text>
<text x="331.9" y="103.2">R10</text>
<text x="340.2" y="103.2">10K</text>
<text x="110" y="108.6">R11</text>
<text x="205.4" y="112.6">R27</text>
<text x="331.9" y="110.4">C12</text>
<text x="341.7" y="110.4">0.1uF</text>
<text x="74.2" y="116.9">R13</text>
<text x="85" y="114">C13</text>
<text x="98.8" y="116.9">R12</text>
<text x="110" y="114.4">1K</text>
<text x="123.7" y="114.4">Q1</text>
<text x="123.7" y="118">S9013</text>
<text x="187.3" y="118.4">R21</text>
<text x="205.4" y="116.2">10k</text>
<text x="74.2" y="120.5">50K</text>
<text x="84.7" y="120.5">10uF</text>
<text x="98.8" y="120.5">75K</text>
<text x="186.9" y="124.9">100</text>
<text x="160.6" y="127.4">C36</text>
<text x="169.2" y="127.4">0.1uF</text>
<text x="228.9" y="132.5">JP4</text>
<text x="157.7" y="144.4">C15</text>
<text x="166" y="144.4">47pF</text>
<text x="167.8" y="171.2">L1</text>
<text x="71.3" y="178.5">U7</text>
<text x="98.4" y="177.8">C26</text>
<text x="165.6" y="177.4">22uH</text>
<text x="287.4" y="175.6">P1</text>
<text x="356.5" y="175.2">P2</text>
<text x="68.1" y="181.7">LM2662</text>
<text x="98.8" y="181">6.8uF</text>
<text x="98.8" y="185">C29</text>
<text x="179.7" y="185">C18</text>
<text x="201" y="185">C19</text>
<text x="34.4" y="189.4">C31</text>
<text x="99.1" y="189">0.1uF</text>
<text x="178.3" y="189">6.8uF</text>
<text x="200.7" y="190.8">0.1uF</text>
<text x="217" y="191.9">C21</text>
<text x="33.3" y="195.9">47uF</text>
<text x="97" y="203.8">C33</text>
<text x="179" y="203.5">C23</text>
<text x="200.3" y="201.7">C24</text>
<text x="217" y="198">10nF</text>
<text x="178.6" y="207.1">6.8uF</text>
<text x="200" y="208.2">0.1uF</text>
<text x="97" y="210.4">47uF</text>
<text x="167.1" y="212.5">L2</text>
<text x="166" y="217.2">22uH</text>
<text x="275.1" y="220.5">Let Pins in BoosterPack of Cotex M4</text>
<text x="344.9" y="219.8">Right Pins in BoosterPack of Cotex M4</text>
</g>
<g font-size="3.3" fill="#800000">
<text x="132.6" y="40.5">-VS</text>
<text x="329.2" y="39.1">+VS</text>
<text x="247.7" y="61.5">SYNC1</text>
<text x="378.5" y="64.1">VC</text>
<text x="157.2" y="70.6">-VS</text>
<text x="247.7" y="68.8">CLK 2</text>
<text x="247.7" y="76">DIN 3</text>
<text x="306.1" y="72.4">+3.3V</text>
<text x="329.6" y="95.9">-VS</text>
<text x="132.3" y="97.7">+VS</text>
<text x="200.9" y="101.7">+VS</text>
<text x="66.6" y="102.4">VC</text>
<text x="94.7" y="131.4">-VS</text>
<text x="156.8" y="133.9">+VS</text>
<text x="89.3" y="170.5">+5V</text>
<text x="156.6" y="173.1">-5V</text>
<text x="312" y="173.4">+5V</text>
<text x="223.1" y="174.9">-VS</text>
<text x="269.6" y="175.6">+3.3V</text>
<text x="343.5" y="178.9">CLK</text>
<text x="325.4" y="184.6">GND</text>
<text x="343.5" y="182.5">SYNC</text>
<text x="394.4" y="180.7">GND</text>
<text x="110.3" y="197.7">-5V</text>
<text x="155.2" y="214">+5V</text>
<text x="223.8" y="215.8">+VS</text>
<text x="315.3" y="211.8">DIN</text>
</g>
<g font-size="3.2" fill="#11037e">
<text x="137.4" y="44.2">C39</text>
<text x="146.1" y="44.2">1uF</text>
<text x="334.1" y="42.7">C3</text>
<text x="340.2" y="42.7">1uF</text>
<text x="137.4" y="82.5">C41</text>
<text x="146.1" y="82.5">1uF</text>
<text x="160.2" y="78.9">C37</text>
<text x="168.1" y="78.9">1uF</text>
<text x="298.3" y="80.4">C8</text>
<text x="333.7" y="79.3">C6</text>
<text x="340.2" y="79.3">1uF</text>
<text x="298.3" y="86.5">1uF</text>
<text x="160.6" y="116.6">C35</text>
<text x="168.5" y="116.6">1uF</text>
</g>
<g font-size="3.2">
<text x="75.6" y="74.2">J2</text>
<text x="223.1" y="74.2">J3</text>
</g>
</svg>
